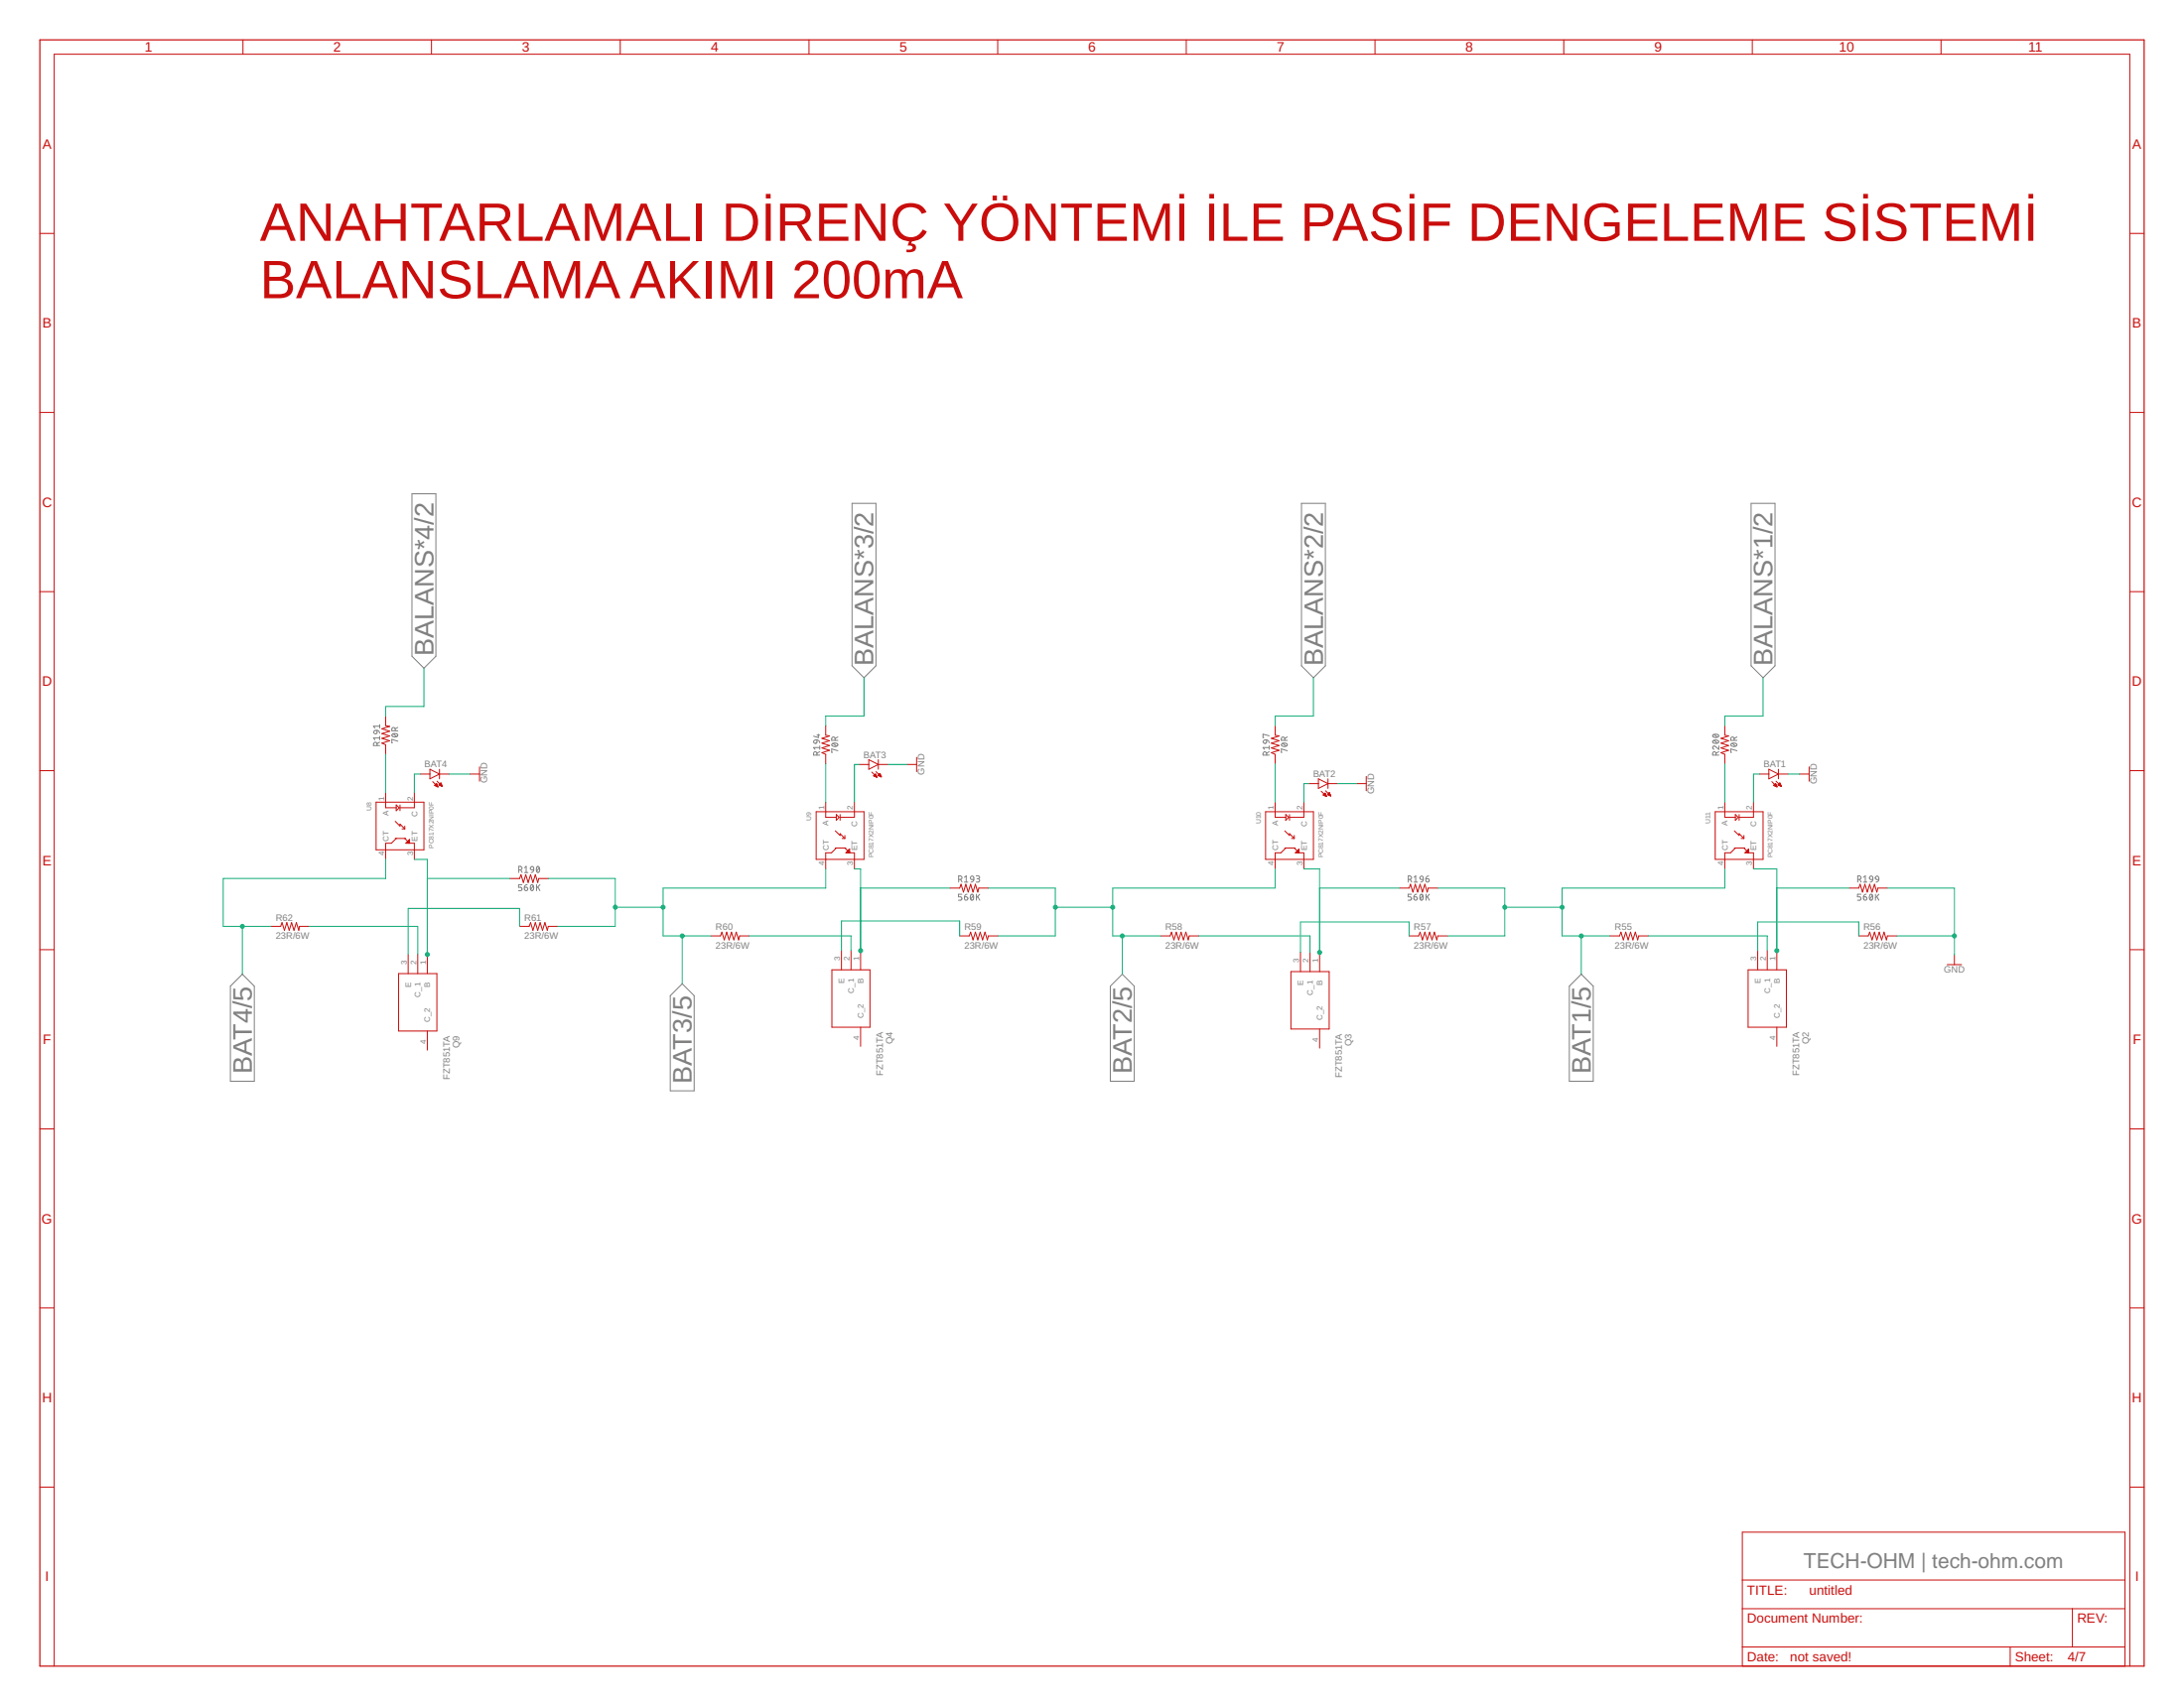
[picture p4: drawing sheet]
<svg xmlns="http://www.w3.org/2000/svg" width="232mm" height="181mm" viewBox="0 0 232 181" stroke-linecap="round" stroke-linejoin="round" font-family="sans-serif">
<g fill="none" stroke="#808080" stroke-width=".11">
<path d="M43.8 52.4h2.5v17.3l-1.3 1.3-1.2-1.3zM90.5 53.4h2.5v17.3l-1.2 1.3-1.3-1.3zM138.2 53.4h2.6v17.3l-1.3 1.3-1.3-1.3zM186 53.4h2.5v17.3l-1.3 1.3-1.2-1.3zM39.8 77.6h.2v.2a.18 .18 0 0 1-.2 .1 .18 .18 0 0 1 0-.3zM40 79.2l-.1-.4h-.1l-.1 .4h.6M40 77.6h.2l.1 .3M40.3 78.8l-.3 .2M40.3 78.4h-.6l.1 .1M40.3 76.9v.4M40.3 78.2v.3M40.3 77.1h-.6l.1 .2"/>
<path d="M41.6 78a.32 .32 0 0 1 .4-.1 .32 .32 0 0 1 .2 .2 .34 .34 0 0 1-.3 .2 .34 .34 0 0 1-.3-.3zM41.7 77.9l.4 .3M42 77.6v-.3h-.3l-.1 .3h.6M42.2 78.7l-.6-.2v.4h.1M42.2 77.2l-.2 .2M86.4 78.7l.4-.1v.2a.18 .18 0 0 1-.3 .1 .18 .18 0 0 1-.1-.2zM86.8 78.6l.2 .1 .1 .2M86.8 78.1h.3M86.9 78v.3l-.5-.1M87.1 79.8l-.3 .2M87.1 79.4h-.7l.2 .2M87.1 79.2v.4"/>
<path d="M88.3 79a.34 .34 0 0 1 .4-.1 .34 .34 0 0 1 .3 .3h-.5h-.2zM88.5 78.9l.3 .3M88.7 78.6v-.3h-.3l-.1 .3h.7M89 79.7l-.7-.2v.4h.1M89 78.3l-.3 .1M134.2 78.7l.3-.1v.2a.18 .18 0 0 1-.2 .1 .18 .18 0 0 1-.1-.2zM134.5 78.6l.2 .1 .1 .2M134.8 79.4h-.7l.2 .2M134.8 78.1l-.7-.1v.3h.1M134.8 79.8l-.3 .2M134.8 79.2v.4M136.1 79a.32 .32 0 0 1 .4-.1 .32 .32 0 0 1 .2 .3 .34 .34 0 0 1-.3 .1 .34 .34 0 0 1-.3-.3z"/>
<path d="M136.2 78.9l.4 .3M136.4 78.6v-.3h-.2l-.1 .3h.6M136.7 79.7l-.6-.2v.4M136.7 78.3l-.3 .1M181.9 78.7l.3-.1 .3 .1v.1a.4 .4 0 0 1-.6 0zM181.9 78.1l.3-.1h.2l.1 .1a.38 .38 0 0 1-.6 0zM182 78.6l.4 .3M182 78l.4 .3M182.5 79.2v.4l-.3-.3a.18 .18 0 0 0-.3 0 .18 .18 0 0 0 .1 .3M182.5 79.8l-.3 .2M183.8 79a.34 .34 0 0 1 .4-.1 .34 .34 0 0 1 .2 .3h-.4h-.2zM184 78.9l.3 .3"/>
<path d="M184.2 78.6l-.1-.3h-.3v.3h.7M184.5 79.7l-.7-.2v.4h.1M184.5 78.3l-.3 .1M55.1 92.4l.3-.1 .1-.1-.1-.2h-.3v.6M55.3 92.4l.2 .2M55.4 93.9h-.3v.3h.3v.2v.2h-.3M55.7 94.2h.2a.18 .18 0 0 1 .2 .2 .18 .18 0 0 1-.2 .2 .18 .18 0 0 1-.2-.2zM55.7 92.1l.2-.1v.6M55.7 92.6h.4M56 93.9l-.2 .1-.1 .2M56.4 94a.3 .3 0 0 1 .3 .3 .3 .3 0 0 1-.3 .3l-.1-.2v-.3zM56.4 92h.1l.2 .1v.3l-.4-.1z"/>
<path d="M56.6 94.1l-.3 .3M56.7 92.4l-.1 .2h-.2M57 93.9v.7M57.1 92a.3 .3 0 0 1 .2 .3 .3 .3 0 0 1-.2 .3l-.1-.3zM57.1 94.2l.2 .4M57.3 92.1l-.3 .4M57.3 93.9l-.3 .4M86.8 80.2l-.1-.4h-.2l-.1 .4h.7M101.8 93.4l.3-.1 .1-.2-.4-.1v.7M102 93.4l.2 .3M102.2 95h-.4v.2l.3 .1 .1 .1-.1 .2h-.3M102.4 95.2h.2a.18 .18 0 0 1 .2 .3 .2 .2 0 0 1-.4 0z"/>
<path d="M102.4 93.2l.2-.2v.7M102.4 93.7h.4M102.7 95h-.1l-.2 .2M103.1 93.1l.1-.1h.1l.1 .4h-.3zM103.1 95a.32 .32 0 0 1 .3 .2 .32 .32 0 0 1-.2 .4l-.1-.1-.1-.2zM103.4 95.1l-.3 .4M103.4 93.4l-.1 .2-.2 .1M103.7 93h.2l.1 .1v.2h-.2M103.7 95v.6M103.8 95.2l.3 .4M103.9 93.3l.1 .1v.2l-.3 .1M104.1 95l-.4 .3"/>
<path d="M134.5 80.2l-.1-.4h-.2l-.1 .4h.7M149.6 93.4l.3-.1v-.1l-.1-.2h-.2v.7M149.8 93.4l.1 .3M149.9 95h-.4v.2l.3 .1 .1 .1-.1 .2h-.3M150.2 95.2h.2a.18 .18 0 0 1 .1 .3 .18 .18 0 0 1-.3-.1zM150.2 93.7h.3M150.2 93.2l.1-.2v.7M150.5 95h-.2l-.1 .2M150.8 93.1l.2-.1h.1l.1 .4h-.3l-.1-.2zM150.9 95a.3 .3 0 0 1 .3 .3 .3 .3 0 0 1-.3 .3l-.1-.2v-.3zM151.1 95.1l-.3 .4M151.2 93.4a.25 .25 0 0 1-.3 .3"/>
<path d="M151.4 93.3h.3a.19 .19 0 0 1 0 .3 .19 .19 0 0 1-.3-.1zM151.4 95v.6M151.6 95.2l.2 .4M151.7 93l-.2 .2-.1 .1M151.8 95l-.4 .3M182.2 80.2v-.4h-.2l-.1 .4h.6M197.3 93.4l.3-.1v-.3h-.3v.7M197.5 93.4l.2 .3M197.6 95h-.3v.2l.3 .1v.1v.2h-.3M197.9 95.2h.2a.18 .18 0 0 1 .1 .3 .18 .18 0 0 1-.3 0zM197.9 93.7h.4M197.9 93.2l.2-.2v.7"/>
<path d="M198.2 95h-.1l-.2 .2M198.6 93.1l.1-.1h.1l.1 .4h-.3zM198.6 95a.32 .32 0 0 1 .3 .2 .32 .32 0 0 1-.2 .4l-.1-.1-.1-.2zM198.9 95.1l-.3 .4M198.9 93.4l-.1 .2-.2 .1M199.2 95v.6M199.2 93.1l.1-.1h.1l.1 .4h-.3v-.2zM199.3 95.2l.2 .4M199.5 93.4v.2l-.3 .1M199.5 95l-.3 .3M25.7 103.4l1.3 1.3v10.1h-2.5v-10.1zM72.5 104.5l1.2 1.2v10.1h-2.5v-10.1z"/>
<path d="M117.9 104.7l1.3-1.3 1.3 1.3v10.1h-2.6zM166.7 104.7l1.2-1.3 1.3 1.3v10.1h-2.5z"/>
</g>
<g fill="none" stroke="#c90d0c" stroke-width=".11">
<path d="M25.8 4.2v1.6M45.8 4.2v1.6M65.9 4.2v1.6M85.9 4.2v1.6M106 4.2v1.6M126 4.2v1.6M146 4.2v1.6M166.1 4.2v1.6M186.1 4.2v1.6M206.1 4.2v1.6M4.2 24.8h1.6M226.2 24.8h1.5"/>
<path d="M4.2 43.8h1.6M226.2 43.8h1.5M4.2 62.8h1.6M41 76v1l.4 .1-.8 .3 .8 .2-.8 .3 .8 .2-.8 .3 .8 .3-.8 .2 .4 .2v1M87.7 77v1.1h.4l-.8 .3 .8 .3-.8 .2 .8 .3-.8 .2 .8 .3-.8 .2 .4 .2v1M135.4 77v1.1h.4l-.8 .3 .8 .3-.8 .2 .8 .3-.8 .2 .8 .3-.8 .2 .4 .2v1M183.2 77v1.1h.4l-.8 .3 .8 .3-.8 .2 .8 .3-.8 .2 .8 .3-.8 .2 .4 .2v1M226.2 62.8h1.5M4.2 81.8h1.6M28.8 98.4h1l.2-.4 .2 .8 .3-.8 .2 .8 .3-.8 .2 .8 .3-.8 .2 .8 .1-.4h1M39.9 85.2h5.1v5h-5.1zM41 84.2v1.6h1.1"/>
<path d="M42 87.2l.5 .5v-.2l.5 .5M42 89h1.1M42.1 89l-.5 .5h-.6v1.7M42.1 85.5l.3 .3-.3 .3zM42.5 85.5v.6M42.7 88h.3M43 89l.5 .5v-.4l-.4 .4h.9v1.7M43 87.7v.3M43.4 89.3l.1 .1h-.2l.1 .1M43.4 89.3l-.2 .2M43.4 89.2v.1M44 84.2v1.6h-1.5"/>
<path d="M44.6 82.2h1.1M45.7 81.7l1 .5-1 .5zM46 83l.5 .6M46.2 83.4h.2M46.2 83.4h.3M46.2 83.3h.2M46.3 83.5h.2M46.3 83.3h.1M46.3 83.2h.1M46.4 83.2l.1 .3-.3-.1M46.4 83.2l-.2 .2M46.4 83.5h.1"/>
<path d="M46.4 83.2h.1M46.4 83l.6 .5M46.6 83.4l.4 .1M46.6 83.3h.3M46.7 81.7v1M46.7 82.2h1M46.7 83.3h.2M46.7 83.4h.2M46.7 83.2h.2M46.8 83.2h.1M46.8 83.4h.1M46.8 83.1l-.2 .3"/>
<path d="M46.8 83.1l.2 .4M46.8 83.1v.1M46.9 83.5h.1M49.9 82.2h1M50.9 81.4v1.6M54.2 93.3h1l.1-.4 .3 .8 .2-.8 .3 .8 .2-.8 .3 .8 .3-.8 .2 .8 .1-.4h1M55.2 98.4h1l.1-.4 .3 .8 .3-.8 .2 .8 .3-.8 .2 .8 .3-.8 .2 .8 .1-.4h1M75.5 99.4h1l.2-.4 .2 .8 .3-.8 .2 .8 .3-.8 .2 .8 .3-.8 .2 .8 .1-.4h1.1M86.7 86.2h5.1v5h-5.1zM87.7 85.2v1.6h1.1M88.7 88.2l.5 .5v-.2l.5 .5M88.7 90h1.1"/>
<path d="M88.8 90l-.5 .6h-.6v1.7M88.8 86.5l.3 .3-.3 .3zM89.2 86.5v.6M89.4 89h.3M89.7 90l.5 .6v-.5l-.1 .1M89.7 88.7v.3M90 90.4l.1 .2M90 90.4l-.1 .2M90.1 90.2l-.3 .4h.9v1.7M90.1 90.3l-.1 .1M90.1 90.2v.1M90.1 90.3l.1 .1h-.2"/>
<path d="M90.7 85.2v1.6h-1.5M91.2 81.2h1.1M92.3 80.7l1 .5-1 .5zM92.6 82l.5 .5M92.8 82.4h.3M92.9 82.4h.2M92.9 82.3h.1M92.9 82.2h.1M93 82.2h.1M93 82.2l-.2 .2 .3 .1M93 82.2l.1 .3M93 82.5h.1"/>
<path d="M93 81.9l.6 .6M93.2 82.3h.3M93.2 82.3l.4 .2M93.3 80.7v1M93.3 81.2h1M93.3 82.3h.2M93.3 82.2h.2M93.4 82.2h.1M93.4 82.4h.2M93.4 82.1h.1M93.5 82.1l-.3 .2M93.5 82.1l.1 .4"/>
<path d="M93.5 82.4h.1M93.6 82.5h.1M96.3 81.2h1M97.3 80.4v1.5M100.9 94.3h1l.2-.4 .2 .8 .3-.8 .2 .8 .3-.8 .2 .8 .3-.8 .2 .8 .1-.4h1.1M101.9 99.4h1l.2-.4 .2 .8 .3-.8 .2 .8 .3-.8 .3 .8 .2-.8 .3 .8 .1-.4h1M123.3 99.4h1l.1-.4 .3 .8 .2-.8 .3 .8 .2-.8 .3 .8 .2-.8 .3 .8 .1-.4h1M134.4 86.2h5.1v5h-5.1zM135.4 85.2v1.6h1.1M136.4 90h1.2M136.4 88.2l.5 .5v-.2l.6 .5M136.5 90l-.5 .6h-.6v1.7"/>
<path d="M136.5 86.5l.4 .3-.4 .3zM136.9 86.5v.6M137.2 89h.3M137.5 90l.5 .6v-.5l-.4 .5h.9v1.7M137.5 88.7v.3M137.9 90.3l.1 .1h-.2l.1 .2M137.9 90.3l-.2 .3M137.9 90.2v.1M138.5 85.2v1.6h-1.6M139 83.2h1M140 82.7l1 .5-1 .5zM140.3 84l.6 .6"/>
<path d="M140.5 84.4h.3M140.6 84.4h.2M140.6 84.5h.2M140.6 84.3h.2M140.7 84.5h.2M140.7 84.2h.1M140.7 84.2l-.2 .2 .4 .2M140.7 84.2l.2 .4M140.8 84l.5 .5M140.8 84.6h.1M141 84.4h.3M141 84.4l.3 .1"/>
<path d="M141 84.4l.2-.2 .1 .3M141 83.2h1M141 82.7v1M141 84.3h.2M141.1 84.4h.2M141.1 84.2h.1M141.2 84.2h.1M141.2 84.5h.1M141.3 84.5h.1M144.1 83.2h1M145.1 82.4v1.6M148.6 94.3h1l.2-.4 .3 .8 .2-.8 .3 .8 .2-.8 .3 .8 .2-.8 .3 .8 .1-.4h1"/>
<path d="M149.6 99.4h1.1l.1-.4 .3 .8 .2-.8 .3 .8 .2-.8 .3 .8 .2-.8 .3 .8 .1-.4h1M171 99.4h1l.1-.4 .3 .8 .3-.8 .2 .8 .3-.8 .2 .8 .3-.8 .2 .8 .1-.4h1M182.2 86.2h5v5h-5zM183.2 85.2v1.6h1.1M184.2 90h1.1M184.2 88.2l.5 .5v-.2l.5 .5M184.3 90l-.5 .6h-.6v1.7M184.3 86.5l.3 .3-.3 .3zM184.7 86.5v.6M184.9 89h.3M185.2 90l.5 .6v-.5l-.1 .1M185.2 88.7v.3"/>
<path d="M185.5 90.4l.1 .2M185.5 90.4l-.1 .2M185.6 90.2l-.3 .4h.9v1.7M185.6 90.3l.1 .1h-.2M185.6 90.3l-.1 .1M185.6 90.2v.1M186.2 85.2v1.6h-1.5M186.8 82.2h1.1M187.9 81.7l1 .5-1 .5zM188.2 83l.5 .5M188.4 83.4l.3 .1M188.4 83.4h.3"/>
<path d="M188.4 83.4h.2M188.5 83.3h.1M188.5 83.5h.2M188.5 83.2h.1M188.6 83.5h.1M188.6 83.2h.1M188.6 83.2l-.2 .2M188.6 83.2l.1 .3M188.6 83l.6 .5M188.7 83.5h.1M188.8 83.3l.3 .1M188.9 82.2h1"/>
<path d="M188.9 83.3h.2M188.9 81.7v1M188.9 83.4h.2M188.9 83.2h.2M189 83.2h.1M189 83.4h.1M189 83.1l-.2 .3 .4 .1M189 83.1l.2 .4M189 83.1v.1M189.1 83.5h.1M191.1 82.2h1M192.1 81.4v1.6"/>
<path d="M196.4 94.3h1l.1-.4 .3 .8 .3-.8 .2 .8 .3-.8 .2 .8 .3-.8 .2 .8 .1-.4h1M197.4 99.4h1l.2-.4 .2 .8 .3-.8 .2 .8 .3-.8 .2 .8 .3-.8 .2 .8 .1-.4h1.1M226.2 81.8h1.5M4.2 100.8h1.6M4.2 119.9h1.6M42.3 103.4h4.1v6.1h-4.1zM43.3 101.3v2.1M44.4 101.3v2.1M45.4 101.3v2.1M45.4 109.5v2M88.3 103h4.1v6.1h-4.1zM89.4 100.9v2.1"/>
<path d="M90.4 100.9v2.1M91.4 100.9v2.1M91.4 109.1v2M137.1 103.2h4.1v6.1h-4.1zM138.1 101.1v2.1M139.1 101.1v2.1M140.1 101.1v2.1M140.1 109.3v2M185.7 103h4v6.1h-4zM186.7 100.9v2.1M187.7 100.9v2.1M188.7 100.9v2.1"/>
<path d="M188.7 109.1v2M206.8 102.4h1.5M207.6 101.4v1M226.2 100.8h1.5M226.2 119.9h1.5M4.2 138.9h1.6M226.2 138.9h1.5M4.2 157.9h1.6M226.2 157.9h1.5M5.8 176.9v-171.1h220.4v171.1M185 162.7h40.7v14.2h-40.7zM185 170.8h40.7"/>
<path d="M185 174.9h40.7M185 167.8h40.7M213.5 174.9v2M220.1 170.8v4.1"/>
</g>
<path d="M4.2 4.2h223.5v172.7h-223.5z" fill="none" stroke="#c90d0c" stroke-width=".13"/>
<g fill="none" stroke="#0dab76" stroke-width=".11">
<path d="M45 71v4h-4v1M91.8 72v4h-4.1v1M139.5 72v4h-4.1v1M187.2 72v4h-4v1M25.7 98.4v5M32.8 98.4h11.6v2.9M41 80.1v4.1M41 91.2v2.1h-17.3v5.1h5.1M44 91.2h1.4v10.1M44.6 82.2h-.6v2M45.4 93.3h8.8M47.7 82.2h2.2"/>
<path d="M55.2 98.4v-1.9h-11.9v4.8M58.2 93.3h7.1v5.1h-6.1M65.3 96.3h5.1M72.5 99.4v5.1M79.6 99.4h10.8v1.5M87.7 81.1v4.1M87.7 92.3v2h-17.3v5.1h5.1M90.7 92.3h.7v8.6M91.2 81.2h-.5v4M91.4 94.3h9.5M94.3 81.2h2M101.9 99.4v-1.6h-12.5v3.1"/>
<path d="M105 94.3h7.1v5.1h-6.1M112.1 96.3h6.1M119.2 99.4v4M127.3 99.4h11.8v1.7M135.4 92.3v2h-17.2v5.1h5.1M135.4 81.1v4.1M138.5 92.3h1.6v8.8M139 83.2h-.5v2M140.1 94.3h8.5M142 83.2h2.1M149.6 99.4v-1.5h-11.5v3.2M152.7 94.3h7.1v5.1h-6.1"/>
<path d="M159.8 96.3h6.1M167.9 99.4v4M175 99.4h12.7v1.5M183.2 92.3v2h-17.3v5.1h5.1M183.2 81.1v4.1M186.2 92.3h2.5v8.6M186.8 82.2h-.6v3M188.7 94.3h7.7M189.9 82.2h1.2M197.4 99.4v-1.5h-10.7v3M200.4 94.3h7.2v7.1M201.5 99.4h6.1"/>
</g>
<g fill="#0dab76" stroke="#0dab76" stroke-width=".11">
<circle cx="25.7" cy="98.4" r=".21"/>
<circle cx="72.5" cy="99.4" r=".21"/>
<circle cx="65.3" cy="96.3" r=".21"/>
<circle cx="70.4" cy="96.3" r=".21"/>
<circle cx="119.2" cy="99.4" r=".21"/>
<circle cx="112.1" cy="96.3" r=".21"/>
<circle cx="118.2" cy="96.3" r=".21"/>
<circle cx="167.9" cy="99.4" r=".21"/>
<circle cx="165.9" cy="96.3" r=".21"/>
<circle cx="159.8" cy="96.3" r=".21"/>
<circle cx="207.6" cy="99.4" r=".21"/>
<circle cx="188.7" cy="100.9" r=".21"/>
<circle cx="140.1" cy="101.1" r=".21"/>
<circle cx="91.4" cy="100.9" r=".21"/>
<circle cx="45.4" cy="101.3" r=".21"/>
</g>
<g font-size="5.7" fill="#c90d0c">
<text x="27.6" y="25.6">ANAHTARLAMALI DİRENÇ YÖNTEMİ İLE PASİF DENGELEME SİSTEMİ</text>
<text x="27.6" y="31.7">BALANSLAMAAKIMI 200mA</text>
</g>
<g font-size="2.9" fill="#808080">
<text x="46" y="69.7" transform="rotate(-90 46 69.7)">BALANS*4/2</text>
<text x="92.8" y="70.7" transform="rotate(-90 92.8 70.7)">BALANS*3/2</text>
<text x="140.5" y="70.7" transform="rotate(-90 140.5 70.7)">BALANS*2/2</text>
<text x="188.3" y="70.7" transform="rotate(-90 188.3 70.7)">BALANS*1/2</text>
<text x="26.7" y="114" transform="rotate(-90 26.7 114)">BAT4/5</text>
<text x="73.5" y="115" transform="rotate(-90 73.5 115)">BAT3/5</text>
<text x="120.2" y="114" transform="rotate(-90 120.2 114)">BAT2/5</text>
<text x="169" y="114" transform="rotate(-90 169 114)">BAT1/5</text>
</g>
<text font-size="2.2" fill="#808080" x="191.6" y="166.5">TECH-OHM | tech-ohm.com</text>
<g font-size="1.5" fill="#c90d0c">
<text x="15.4" y="5.5">1</text>
<text x="35.4" y="5.5">2</text>
<text x="55.5" y="5.5">3</text>
<text x="75.5" y="5.5">4</text>
<text x="95.5" y="5.5">5</text>
<text x="115.6" y="5.5">6</text>
<text x="135.6" y="5.5">7</text>
<text x="155.6" y="5.5">8</text>
<text x="175.7" y="5.5">9</text>
<text x="195.3" y="5.5">10</text>
<text x="215.4" y="5.5">11</text>
<text x="4.5" y="15.8">A</text>
<text x="226.5" y="15.8">A</text>
<text x="4.5" y="34.8">B</text>
<text x="226.5" y="34.8">B</text>
<text x="4.5" y="53.8">C</text>
<text x="226.4" y="53.8">C</text>
<text x="4.5" y="72.8">D</text>
<text x="226.4" y="72.8">D</text>
<text x="4.5" y="91.8">E</text>
<text x="226.5" y="91.8">E</text>
<text x="4.6" y="110.9">F</text>
<text x="226.5" y="110.9">F</text>
<text x="4.4" y="129.9">G</text>
<text x="226.4" y="129.9">G</text>
<text x="4.5" y="148.9">H</text>
<text x="226.4" y="148.9">H</text>
<text x="4.8" y="167.9">I</text>
<text x="226.8" y="167.9">I</text>
</g>
<g font-size="1.4" fill="#c90d0c">
<text x="185.6" y="169.3">TITLE:</text>
<text x="185.6" y="172.3">Document Number:</text>
<text x="192.2" y="169.3">untitled</text>
<text x="220.6" y="172.3">REV:</text>
<text x="185.6" y="176.4">Date:</text>
<text x="190.1" y="176.4">not saved!</text>
<text x="214" y="176.4">Sheet:</text>
<text x="219.6" y="176.4">4/7</text>
</g>
<g font-size="1" fill="#808080">
<text x="45.1" y="81.5">BAT4</text>
<text x="51.8" y="83.2" transform="rotate(-90 51.8 83.2)">GND</text>
<text x="91.7" y="80.5">BAT3</text>
<text x="98.2" y="82.3" transform="rotate(-90 98.2 82.3)">GND</text>
<text x="139.5" y="82.5">BAT2</text>
<text x="187.3" y="81.5">BAT1</text>
<text x="192.9" y="83.3" transform="rotate(-90 192.9 83.3)">GND</text>
<text x="145.9" y="84.3" transform="rotate(-90 145.9 84.3)">GND</text>
<text x="29.3" y="99.7">23R/6W</text>
<text x="29.3" y="97.8">R62</text>
<text x="55.7" y="99.7">23R/6W</text>
<text x="55.7" y="97.8">R61</text>
<text x="76" y="100.7">23R/6W</text>
<text x="76" y="98.8">R60</text>
<text x="102.4" y="100.7">23R/6W</text>
<text x="102.4" y="98.8">R59</text>
<text x="123.8" y="100.7">23R/6W</text>
<text x="123.8" y="98.8">R58</text>
<text x="150.2" y="100.7">23R/6W</text>
<text x="150.2" y="98.8">R57</text>
<text x="171.5" y="100.7">23R/6W</text>
<text x="171.5" y="98.8">R55</text>
<text x="197.9" y="100.7">23R/6W</text>
<text x="197.9" y="98.8">R56</text>
<text x="206.5" y="103.3">GND</text>
<text x="48.8" y="111.3" transform="rotate(-90 48.8 111.3)">Q9</text>
<text x="94.8" y="110.9" transform="rotate(-90 94.8 110.9)">Q4</text>
<text x="143.6" y="111.1" transform="rotate(-90 143.6 111.1)">Q3</text>
<text x="192.1" y="110.9" transform="rotate(-90 192.1 110.9)">Q2</text>
<text x="47.8" y="114.6" transform="rotate(-90 47.8 114.6)">FZT851TA</text>
<text x="93.8" y="114.2" transform="rotate(-90 93.8 114.2)">FZT851TA</text>
<text x="142.5" y="114.4" transform="rotate(-90 142.5 114.4)">FZT851TA</text>
<text x="191.1" y="114.2" transform="rotate(-90 191.1 114.2)">FZT851TA</text>
</g>
<g font-size=".8" fill="#808080">
<text x="40.8" y="85" transform="rotate(-90 40.8 85)">1</text>
<text x="41.3" y="86.7" transform="rotate(-90 41.3 86.7)">A</text>
<text x="41.3" y="89.3" transform="rotate(-90 41.3 89.3)">CT</text>
<text x="43.9" y="85" transform="rotate(-90 43.9 85)">2</text>
<text x="44.3" y="86.7" transform="rotate(-90 44.3 86.7)">C</text>
<text x="44.3" y="89.3" transform="rotate(-90 44.3 89.3)">ET</text>
<text x="87.5" y="86" transform="rotate(-90 87.5 86)">1</text>
<text x="88" y="87.7" transform="rotate(-90 88 87.7)">A</text>
<text x="90.6" y="86" transform="rotate(-90 90.6 86)">2</text>
<text x="91" y="87.7" transform="rotate(-90 91 87.7)">C</text>
<text x="135.3" y="86" transform="rotate(-90 135.3 86)">1</text>
<text x="135.7" y="87.7" transform="rotate(-90 135.7 87.7)">A</text>
<text x="138.3" y="86" transform="rotate(-90 138.3 86)">2</text>
<text x="138.8" y="87.7" transform="rotate(-90 138.8 87.7)">C</text>
<text x="183" y="86" transform="rotate(-90 183 86)">1</text>
<text x="183.5" y="87.7" transform="rotate(-90 183.5 87.7)">A</text>
<text x="186.1" y="86" transform="rotate(-90 186.1 86)">2</text>
<text x="186.5" y="87.7" transform="rotate(-90 186.5 87.7)">C</text>
<text x="40.8" y="90.9" transform="rotate(-90 40.8 90.9)">4</text>
<text x="43.9" y="90.9" transform="rotate(-90 43.9 90.9)">3</text>
<text x="87.5" y="91.9" transform="rotate(-90 87.5 91.9)">4</text>
<text x="88" y="90.3" transform="rotate(-90 88 90.3)">CT</text>
<text x="90.6" y="91.9" transform="rotate(-90 90.6 91.9)">3</text>
<text x="91" y="90.3" transform="rotate(-90 91 90.3)">ET</text>
<text x="135.3" y="91.9" transform="rotate(-90 135.3 91.9)">4</text>
<text x="135.7" y="90.3" transform="rotate(-90 135.7 90.3)">CT</text>
<text x="138.3" y="91.9" transform="rotate(-90 138.3 91.9)">3</text>
<text x="138.8" y="90.3" transform="rotate(-90 138.8 90.3)">ET</text>
<text x="183" y="91.9" transform="rotate(-90 183 91.9)">4</text>
<text x="183.5" y="90.3" transform="rotate(-90 183.5 90.3)">CT</text>
<text x="186.1" y="91.9" transform="rotate(-90 186.1 91.9)">3</text>
<text x="186.5" y="90.3" transform="rotate(-90 186.5 90.3)">ET</text>
<text x="43.2" y="102.4" transform="rotate(-90 43.2 102.4)">3</text>
<text x="43.6" y="104.9" transform="rotate(-90 43.6 104.9)">E</text>
<text x="44.2" y="102.4" transform="rotate(-90 44.2 102.4)">2</text>
<text x="44.7" y="105.9" transform="rotate(-90 44.7 105.9)">C_1</text>
<text x="45.2" y="102.4" transform="rotate(-90 45.2 102.4)">1</text>
<text x="45.7" y="104.9" transform="rotate(-90 45.7 104.9)">B</text>
<text x="89.2" y="102" transform="rotate(-90 89.2 102)">3</text>
<text x="89.7" y="104.5" transform="rotate(-90 89.7 104.5)">E</text>
<text x="90.2" y="102" transform="rotate(-90 90.2 102)">2</text>
<text x="90.7" y="105.4" transform="rotate(-90 90.7 105.4)">C_1</text>
<text x="91.2" y="102" transform="rotate(-90 91.2 102)">1</text>
<text x="91.7" y="104.5" transform="rotate(-90 91.7 104.5)">B</text>
<text x="138" y="102.2" transform="rotate(-90 138 102.2)">3</text>
<text x="138.4" y="104.7" transform="rotate(-90 138.4 104.7)">E</text>
<text x="139" y="102.2" transform="rotate(-90 139 102.2)">2</text>
<text x="139.4" y="105.7" transform="rotate(-90 139.4 105.7)">C_1</text>
<text x="140" y="102.2" transform="rotate(-90 140 102.2)">1</text>
<text x="140.5" y="104.7" transform="rotate(-90 140.5 104.7)">B</text>
<text x="186.5" y="102" transform="rotate(-90 186.5 102)">3</text>
<text x="187" y="104.5" transform="rotate(-90 187 104.5)">E</text>
<text x="187.5" y="102" transform="rotate(-90 187.5 102)">2</text>
<text x="188" y="105.4" transform="rotate(-90 188 105.4)">C_1</text>
<text x="188.6" y="102" transform="rotate(-90 188.6 102)">1</text>
<text x="189" y="104.5" transform="rotate(-90 189 104.5)">B</text>
<text x="45.2" y="110.9" transform="rotate(-90 45.2 110.9)">4</text>
<text x="45.7" y="108.5" transform="rotate(-90 45.7 108.5)">C_2</text>
<text x="91.2" y="110.5" transform="rotate(-90 91.2 110.5)">4</text>
<text x="91.7" y="108.1" transform="rotate(-90 91.7 108.1)">C_2</text>
<text x="140" y="110.7" transform="rotate(-90 140 110.7)">4</text>
<text x="140.4" y="108.3" transform="rotate(-90 140.4 108.3)">C_2</text>
<text x="188.6" y="110.5" transform="rotate(-90 188.6 110.5)">4</text>
<text x="189" y="108.1" transform="rotate(-90 189 108.1)">C_2</text>
</g>
<g font-size=".7" fill="#808080">
<text x="39.4" y="86.1" transform="rotate(-90 39.4 86.1)">U8</text>
<text x="86.2" y="87.1" transform="rotate(-90 86.2 87.1)">U9</text>
<text x="133.9" y="87.5" transform="rotate(-90 133.9 87.5)">U10</text>
<text x="181.6" y="87.4" transform="rotate(-90 181.6 87.4)">U11</text>
<text x="46.1" y="90.1" transform="rotate(-90 46.1 90.1)">PC817X2NIP0F</text>
<text x="92.8" y="91.1" transform="rotate(-90 92.8 91.1)">PC817X2NIP0F</text>
<text x="140.5" y="91.1" transform="rotate(-90 140.5 91.1)">PC817X2NIP0F</text>
<text x="188.3" y="91.1" transform="rotate(-90 188.3 91.1)">PC817X2NIP0F</text>
</g>
</svg>
